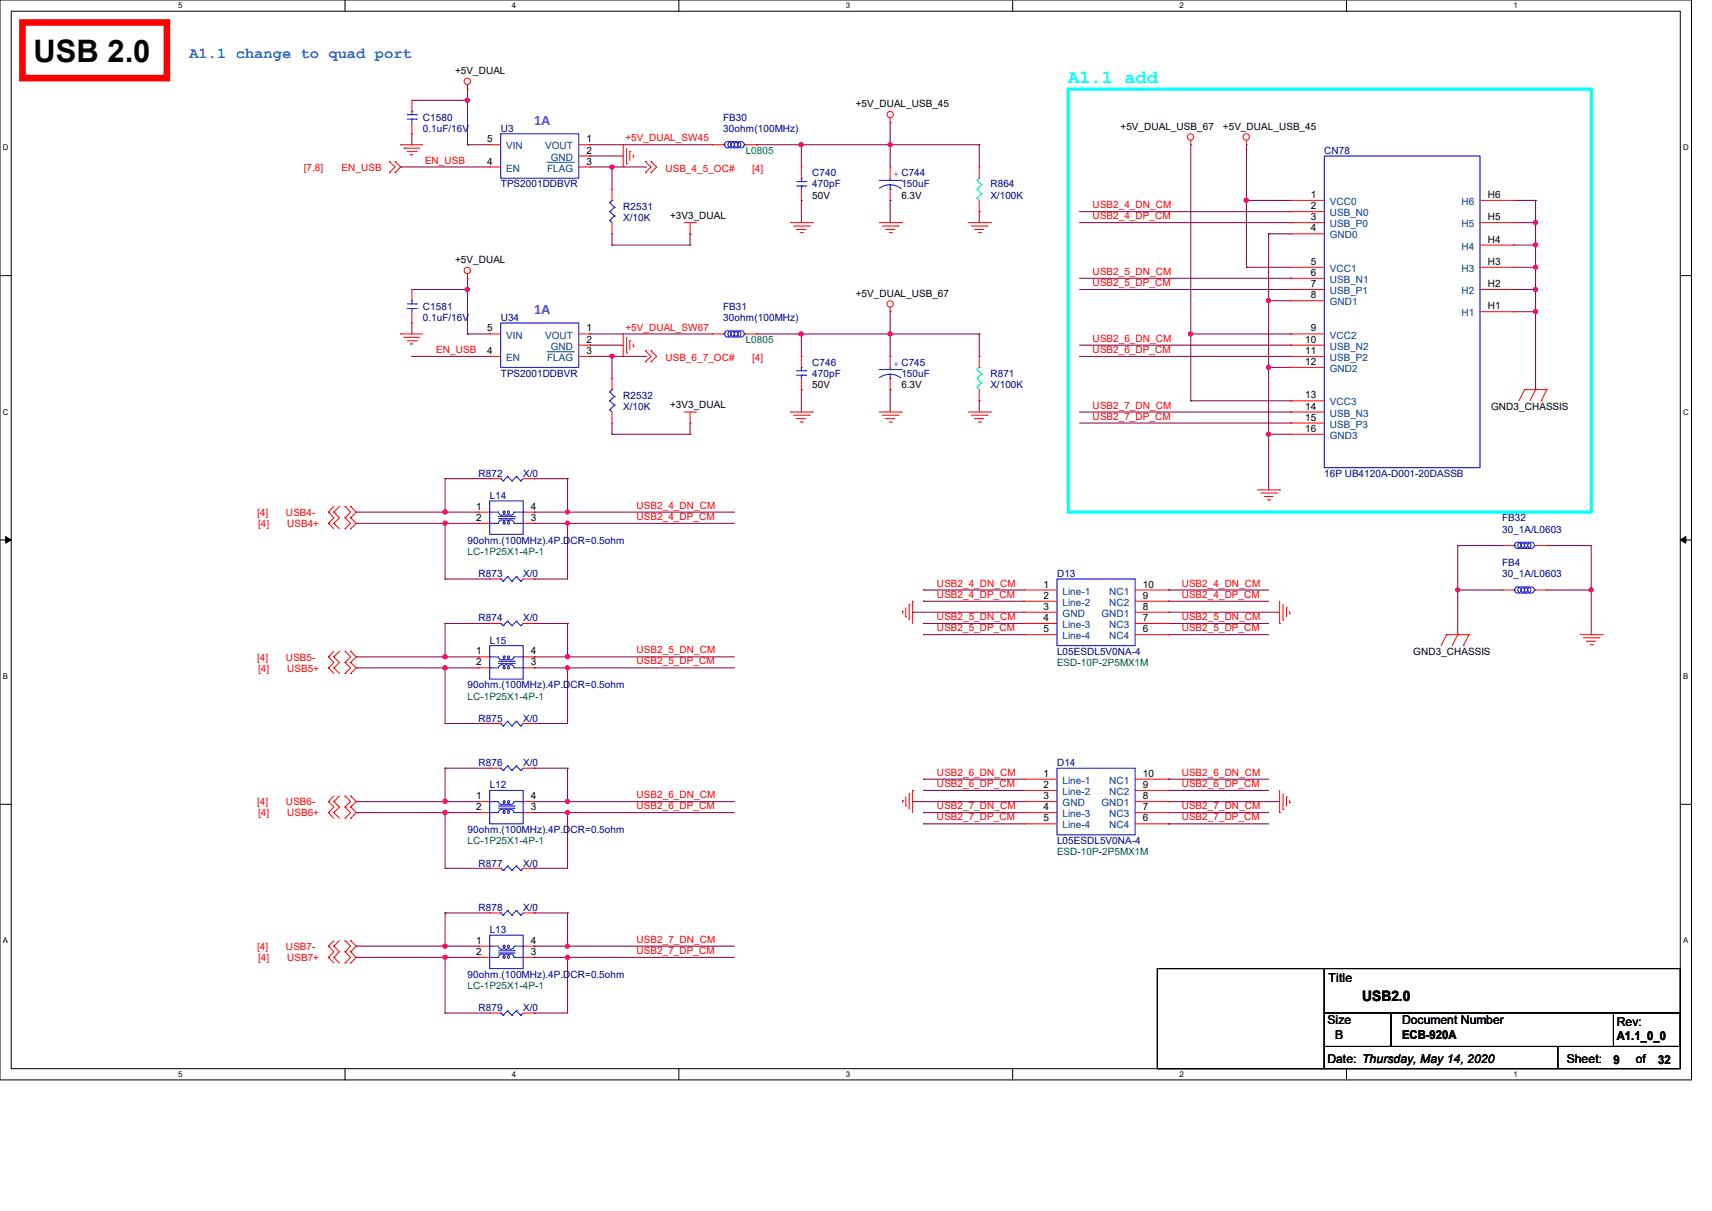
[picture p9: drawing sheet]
<svg xmlns="http://www.w3.org/2000/svg" width="297mm" height="210mm" viewBox="0 0 297 210" stroke-linecap="round" stroke-linejoin="round" font-family="sans-serif">
<path d="M0 0h293.5v187.3h-293.5zM1.9 1.9h289.6v183.4h-289.6z" fill="none" stroke="#000" stroke-width=".17"/>
<g fill="#fff">
<path d="M30.9 .2h.8v1.5h-.8z"/>
<path d="M30.9 185.5h.8v1.6h-.8z"/>
</g>
<path d="M59.9 0v1.9M59.9 185.3v2" fill="none" stroke="#000" stroke-width=".17"/>
<g fill="#fff">
<path d="M88.8 .2h.8v1.5h-.8z"/>
<path d="M88.8 185.5h.8v1.6h-.8z"/>
</g>
<path d="M117.8 0v1.9M117.8 185.3v2" fill="none" stroke="#000" stroke-width=".17"/>
<g fill="#fff">
<path d="M146.7 .2h.8v1.5h-.8z"/>
<path d="M146.7 185.5h.8v1.6h-.8z"/>
</g>
<path d="M175.7 0v1.9M175.7 185.3v2" fill="none" stroke="#000" stroke-width=".17"/>
<g fill="#fff">
<path d="M204.6 .2h.8v1.5h-.8z"/>
<path d="M204.6 185.5h.8v1.6h-.8z"/>
</g>
<path d="M233.6 0v1.9M233.6 185.3v2" fill="none" stroke="#000" stroke-width=".17"/>
<g fill="#fff">
<path d="M262.6 .2h.7v1.5h-.7z"/>
<path d="M262.6 185.5h.7v1.6h-.7z"/>
<path d="M.5 24.8h1v1.6h-1z"/>
<path d="M292 24.8h1v1.6h-1z"/>
<path d="M.5 70.7h1v1.5h-1z"/>
<path d="M292 70.7h1v1.5h-1z"/>
</g>
<path d="M0 47.8h1.9M291.5 47.8h2" fill="none" stroke="#000" stroke-width=".17"/>
<g fill="#fff">
<path d="M.5 116.5h.9v1.6h-.9z"/>
<path d="M292 116.5h.9v1.6h-.9z"/>
</g>
<path d="M0 93.6h1.9M291.5 93.6h2" fill="none" stroke="#000" stroke-width=".17"/>
<path d="M1 93l.9 .6-.9 .6zM291.5 93.6l1-.6v1.2z" fill="#000" stroke="#000" stroke-width=".17"/>
<g fill="#fff">
<path d="M.5 162.4h.9v1.5h-.9z"/>
<path d="M292 162.4h.9v1.5h-.9z"/>
</g>
<path d="M0 139.5h1.9M291.5 139.5h2M200.8 168h28.9v17.3h-28.9zM229.7 175.7h11.6v5.8h-11.6zM229.7 168h61.8v7.7h-61.8zM241.3 175.7h50.2v5.8h-50.2zM279.9 175.7h11.6v5.8h-11.6zM229.7 181.5h40.6v3.8h-40.6zM270.3 181.5h21.2v3.8h-21.2z" fill="none" stroke="#000" stroke-width=".17"/>
<path d="M3.9 3.9h25.1v9.6h-25.1z" fill="none" stroke="#f00" stroke-width="1.1"/>
<path d="M185.3 15.5h90.8v73.3h-90.8z" fill="none" stroke="#0ff" stroke-width=".55"/>
<g fill="none" stroke="#800040" stroke-width=".17">
<path d="M71.5 17.4h9.6M81.1 17.4h.1M81.1 15.5v9.6M69.5 29h.1M69.5 29h15.5M71.5 25.1h.1M71.5 23.2v1.9M81.1 25.1h.1M81.1 25.1h3.9M102.3 25.1h.1M102.3 27.1h.1M102.3 25.1h21.3"/>
<path d="M102.3 27.1h5.8M102.3 29h9.7M106.2 29h.1M106.2 29v3.9M112 29h.1M131.3 25.1h.1M131.3 25.1h38.6M139 25.1h.1M139 34.8h.1M139 25.1v3.9M139 34.8v3.8M154.4 25.1h.1"/>
<path d="M154.4 34.8h.1M154.4 21.3h.1M154.4 21.3v7.7M154.4 34.8v3.8M169.9 36.7h.1M169.9 25.1h.1M169.9 25.1v3.9M169.9 36.7v1.9M187.3 36.7h36.6M187.3 38.6h36.6M206.6 25.1v44.4M216.2 34.8h.1"/>
<path d="M216.2 25.1v21.3M216.2 34.8h7.7M223.9 36.7h.1M223.9 38.6h.1M262.6 38.6h3.8M262.6 34.8h3.8M266.4 34.8h.1M266.4 38.6h.1M266.4 34.8v32.8M71.5 57.9h.1M71.5 50.2h9.6M71.5 56v1.9"/>
<path d="M81.1 50.2h.1M81.1 57.9h.1M81.1 48.3v9.6M81.1 57.9h3.9M102.3 57.9h.1M102.3 59.9h.1M102.3 57.9h21.3M102.3 59.9h5.8M106.2 42.5h.1M106.2 42.5h13.5M106.2 40.6v1.9M119.7 42.5h.1"/>
<path d="M119.7 40.6h.1M119.7 40.6v1.9M131.3 57.9h.1M131.3 57.9h38.6M139 57.9h.1M139 57.9v3.9M154.4 57.9h.1M154.4 54.1h.1M154.4 54.1v7.7M169.9 57.9h.1M169.9 57.9v3.9M187.3 59.9h36.6"/>
<path d="M187.3 50.2h36.6M187.3 48.3h36.6M206.6 57.9h.1M206.6 57.9h17.3M216.2 46.4h.1M216.2 46.4h7.7M220.1 40.6h.1M220.1 52.2h.1M220.1 40.6h3.8M220.1 40.6v44.4M220.1 52.2h3.8M223.9 57.9h.1"/>
<path d="M223.9 48.3h.1M223.9 50.2h.1M223.9 59.9h.1M262.6 46.4h3.8M262.6 54.1h3.8M262.6 42.5h3.8M262.6 50.2h3.8M266.4 54.1h.1M266.4 42.5h.1M266.4 46.4h.1M266.4 50.2h.1M71.5 61.8h.1"/>
<path d="M71.5 61.8h13.5M102.3 61.8h9.7M106.2 61.8h.1M106.2 75.3h.1M106.2 75.3h13.5M106.2 61.8v3.9M106.2 73.4v1.9M112 61.8h.1M119.7 75.3h.1M119.7 73.4h.1M119.7 73.4v1.9M139 67.6h.1"/>
<path d="M139 67.6v3.9M154.4 67.6h.1M154.4 67.6v3.9M169.9 69.5h.1M169.9 69.5v2M187.3 61.8h36.6M187.3 71.5h36.6M187.3 73.4h36.6M206.6 69.5h.1M206.6 69.5h17.3M220.1 63.7h.1M220.1 75.3h.1"/>
<path d="M220.1 63.7h3.8M220.1 75.3h3.8M223.9 69.5h.1M223.9 61.8h.1M223.9 71.5h.1M223.9 73.4h.1M266.4 67.6h.1M61.8 90.8h.1M61.8 88.8h.1M61.8 90.8h21.2M61.8 88.8h21.2M77.2 83h.1"/>
<path d="M77.2 88.8h.1M77.2 90.8h.1M77.2 83h7.8M77.2 83v5.8M77.2 90.8v9.6M92.7 90.8h.1M92.7 88.8h.1M92.7 83h.1M92.7 90.8h34.7M92.7 88.8h34.7M92.7 83h5.8M98.5 83h.1"/>
<path d="M98.5 88.8h.1M98.5 90.8h.1M98.5 83v5.8M98.5 90.8v9.6h-5.8M220.1 85h.1M252.9 94.6h.1M252.9 94.6v15.5M252.9 94.6h7.7M268.4 94.6h.1M268.4 94.6h7.7v15.5M61.8 115.8h.1M61.8 113.9h.1"/>
<path d="M61.8 115.8h21.2M61.8 113.9h21.2M77.2 100.4h.1M77.2 108.1h.1M77.2 115.8h.1M77.2 113.9h.1M77.2 108.1h7.8M77.2 108.1v5.8M77.2 115.8v9.7M77.2 100.4h7.8M92.7 115.8h.1M92.7 113.9h.1"/>
<path d="M92.7 100.4h.1M92.7 108.1h.1M92.7 115.8h34.7M92.7 113.9h34.7M92.7 108.1h5.8M98.5 108.1h.1M98.5 115.8h.1M98.5 113.9h.1M98.5 108.1v5.8M98.5 115.8v9.7h-5.8M158.3 106.2h.1M158.3 106.2h19.3"/>
<path d="M160.2 102.3h.1M160.2 104.3h.1M160.2 110.1h.1M160.2 108.1h.1M160.2 102.3h17.4M160.2 104.3h17.4M160.2 110.1h17.4M160.2 108.1h17.4M202.7 106.2h.1M202.7 104.3h.1M202.7 102.3h.1M202.7 110.1h.1"/>
<path d="M202.7 108.1h.1M202.7 106.2h19.3M202.7 102.3h17.4M202.7 104.3h17.4M202.7 110.1h17.4M202.7 108.1h17.4M252.9 102.3h.1M252.9 110.1h.1M252.9 102.3h7.7M268.4 102.3h7.7M276.1 102.3h.1M276.1 110.1h.1"/>
<path d="M61.8 139h.1M61.8 139h21.2M77.2 125.5h.1M77.2 133.2h.1M77.2 139h.1M77.2 133.2v5.8M77.2 125.5h7.8M77.2 133.2h7.8M92.7 139h.1M92.7 125.5h.1M92.7 133.2h.1M92.7 139h34.7"/>
<path d="M92.7 133.2h5.8M98.5 133.2h.1M98.5 139h.1M98.5 133.2v5.8M158.3 139h.1M158.3 139h19.3M160.2 135.1h.1M160.2 137.1h.1M160.2 135.1h17.4M160.2 137.1h17.4M202.7 139h.1M202.7 137.1h.1"/>
<path d="M202.7 135.1h.1M202.7 139h19.3M202.7 135.1h17.4M202.7 137.1h17.4M61.8 140.9h.1M61.8 140.9h21.2M77.2 150.6h.1M77.2 140.9h.1M77.2 158.3h.1M77.2 140.9v9.7M77.2 158.3v5.8M77.2 150.6h7.8"/>
<path d="M77.2 158.3h7.8M92.7 140.9h.1M92.7 150.6h.1M92.7 158.3h.1M92.7 140.9h34.7M92.7 158.3h5.8M98.5 140.9h.1M98.5 158.3h.1M98.5 140.9v9.7h-5.8M98.5 158.3v5.8M160.2 142.9h.1M160.2 140.9h.1"/>
<path d="M160.2 140.9h17.4M160.2 142.9h17.4M202.7 142.9h.1M202.7 140.9h.1M202.7 140.9h17.4M202.7 142.9h17.4M61.8 166h.1M61.8 164.1h.1M61.8 166h21.2M61.8 164.1h21.2M77.2 175.7h.1M77.2 166h.1"/>
<path d="M77.2 164.1h.1M77.2 166v9.7M77.2 175.7h7.8M92.7 166h.1M92.7 164.1h.1M92.7 175.7h.1M92.7 166h34.7M92.7 164.1h34.7M98.5 166h.1M98.5 164.1h.1M98.5 166v9.7h-5.8"/>
</g>
<g fill="#f0f" stroke="#f0f" stroke-width=".17">
<circle cx="154.4" cy="25.1" r=".37"/>
<circle cx="139" cy="25.1" r=".37"/>
<circle cx="81.1" cy="50.2" r=".37"/>
<circle cx="154.4" cy="57.9" r=".37"/>
<circle cx="139" cy="57.9" r=".37"/>
<circle cx="77.2" cy="139" r=".37"/>
<circle cx="77.2" cy="88.8" r=".37"/>
<circle cx="77.2" cy="115.8" r=".37"/>
<circle cx="77.2" cy="113.9" r=".37"/>
<circle cx="252.9" cy="102.3" r=".36"/>
<circle cx="276" cy="102.3" r=".36"/>
<circle cx="206.6" cy="57.9" r=".37"/>
<circle cx="216.2" cy="34.7" r=".37"/>
<circle cx="220.1" cy="52.1" r=".36"/>
<circle cx="220.1" cy="63.7" r=".36"/>
<circle cx="220.1" cy="75.3" r=".36"/>
<circle cx="266.4" cy="38.6" r=".36"/>
<circle cx="266.4" cy="42.5" r=".36"/>
<circle cx="266.4" cy="46.3" r=".36"/>
<circle cx="266.4" cy="50.2" r=".36"/>
<circle cx="266.4" cy="54" r=".36"/>
<circle cx="98.4" cy="88.8" r=".36"/>
<circle cx="77.2" cy="90.7" r=".37"/>
<circle cx="98.4" cy="90.7" r=".36"/>
<circle cx="98.4" cy="115.8" r=".36"/>
<circle cx="98.4" cy="113.9" r=".36"/>
<circle cx="77.2" cy="140.9" r=".37"/>
<circle cx="98.4" cy="140.9" r=".36"/>
<circle cx="98.4" cy="139" r=".36"/>
<circle cx="77.2" cy="166" r=".37"/>
<circle cx="77.2" cy="164.1" r=".37"/>
<circle cx="98.4" cy="164.1" r=".36"/>
<circle cx="98.4" cy="166" r=".36"/>
<circle cx="81.1" cy="17.4" r=".37"/>
<circle cx="106.2" cy="29" r=".37"/>
<circle cx="106.2" cy="61.8" r=".37"/>
</g>
<g fill="none" stroke="#f00" stroke-width=".17">
<path d="M71.5 17.4h.1M71.5 17.4v1.9M81.1 15.5h.1M81.1 14.7v.8M67.6 29.9h.1M67.6 28h.1M67.6 28l.9 1-.9 .9M68.5 28h.1M68.5 29.9h.1M68.5 28l1 1-1 .9M69.5 25.1h.1M69.5 25.1h3.9"/>
<path d="M70.1 25.7h.1M70.1 25.7h2.7M70.7 26.3h1.5M71.2 26.8h.1M71.2 26.8h.4M71.5 23.2h.1M71.5 21.3v1.9M72.2 26.3h.1M85 29h.1M85 25.1h.1M85 25.1h1.9M85 29h1.9"/>
<path d="M100.4 25.1h1.9M100.4 27.1h1.9M100.4 29h1.9M102.3 25.1h.1M102.3 27.1h.1M102.3 29h.1M106.2 32.9h.1M106.2 32.9v1.9M106.2 38.6v2M108.1 29h.1M108.1 25.1v3.9M108.7 28.4h.1"/>
<path d="M108.7 25.7v2.7M109.3 26.3h.1M109.3 26.3v1.5M109.9 27.2h.1M109.9 26.8v.4M112 28h.1M112 29.9h.1M112 28l.9 1-.9 .9M112.9 28h.1M112.9 29.9h.1M112.9 28l1 1-1 .9M118.7 38.6h1.9"/>
<path d="M119.7 38.6v2M120.6 38.6h.1M123.6 25.1h.1M123.6 25.1h1.9M129.4 25.1h1.9M131.3 25.1h.1M137.1 38.6h3.8M137.7 39.2h2.7M138.2 39.8h.1M138.2 39.8h1.6M139 34.8h.1M139 29h.1"/>
<path d="M139 29v1.9M139 32.9v1.9M140.4 39.2h.1M140.9 38.6h.1M152.5 38.6h3.9M153.1 39.2h2.7M153.7 39.8h.1M153.7 39.8h1.5M154.4 21.3h.1M154.4 29h.1M154.4 34.8h.1M154.4 20.5v.8"/>
<path d="M154.4 29v1.9M154.4 32.9v1.9M155.8 39.2h.1M156.4 38.6h.1M168 38.6h3.8M168.5 39.2h2.7M169.1 39.8h.1M169.1 39.8h1.5M169.9 36.7h.1M169.9 29h.1M169.9 29v1.9M169.9 34.8v1.9"/>
<path d="M171.2 39.2h.1M171.8 38.6h.1M206.6 25.1h.1M206.6 24.3v.8M216.2 25.1h.1M216.2 24.3v.8M223.9 38.6h.1M223.9 36.7h.1M223.9 34.8h.1M223.9 38.6h5.8M223.9 36.7h5.8M223.9 34.8h5.8"/>
<path d="M256.8 38.6h5.8M256.8 34.8h5.8M262.6 38.6h.1M262.6 34.8h.1M69.5 57.9h.1M69.5 57.9h3.9M70.1 58.5h.1M70.1 58.5h2.7M70.7 59.1h1.5M71.2 59.6h.1M71.2 59.6h.4M71.5 56h.1"/>
<path d="M71.5 50.2h.1M71.5 50.2v2M71.5 54.1v1.9M72.2 59.1h.1M81.1 48.3h.1M81.1 47.5v.8M85 57.9h.1M85 57.9h1.9M100.4 57.9h1.9M100.4 59.9h1.9M102.3 57.9h.1M102.3 59.9h.1"/>
<path d="M106.2 40.6h.1M108.1 57.9v3.9M108.7 58.5v2.7M109.3 59.1h.1M109.3 59.1v1.5M109.9 59.6v.5M119.7 40.6h.1M123.6 57.9h.1M123.6 57.9h1.9M129.4 57.9h1.9M131.3 57.9h.1M138.8 40.3h.4"/>
<path d="M139.2 40.3h.1M154.3 40.3h.3M154.4 54.1h.1M154.4 53.3v.8M154.6 40.3h.1M169.7 40.3h.4M170.1 40.3h.1M223.9 40.6h.1M223.9 52.2h.1M223.9 50.2h.1M223.9 48.3h.1M223.9 46.4h.1"/>
<path d="M223.9 57.9h.1M223.9 59.9h.1M223.9 57.9h5.8M223.9 59.9h5.8M223.9 40.6h5.8M223.9 52.2h5.8M223.9 50.2h5.8M223.9 48.3h5.8M223.9 46.4h5.8M256.8 50.2h5.8M256.8 46.4h5.8M256.8 54.1h5.8"/>
<path d="M256.8 42.5h5.8M262.6 54.1h.1M262.6 50.2h.1M262.6 46.4h.1M262.6 42.5h.1M85 61.8h.1M85 61.8h1.9M100.4 61.8h1.9M102.3 61.8h.1M106.2 73.4h.1M106.2 65.7h.1M106.2 65.7v1.9"/>
<path d="M106.2 71.5v1.9M108.1 61.8h.1M108.7 61.2h.1M109.9 60.1h.1M112 60.8h.1M112 62.7h.1M112 60.8l.9 1-.9 .9M112.9 60.8h.1M112.9 62.7h.1M112.9 60.8l1 1-1 .9M118.7 71.5h1.9M119.7 73.4h.1"/>
<path d="M119.7 71.5v1.9M120.6 71.5h.1M137.1 71.5h3.8M137.7 72h2.7M138.2 72.6h.1M138.2 72.6h1.6M138.8 73.2h.4M139 67.6h.1M139 61.8h.1M139 61.8v1.9M139 65.7v1.9M139.2 73.2h.1"/>
<path d="M140.4 72h.1M140.9 71.5h.1M152.5 71.5h3.9M153.1 72h2.7M153.7 72.6h.1M153.7 72.6h1.5M154.3 73.2h.3M154.4 61.8h.1M154.4 67.6h.1M154.4 61.8v1.9M154.4 65.7v1.9M154.6 73.2h.1"/>
<path d="M155.8 72h.1M156.4 71.5h.1M168 71.5h3.8M168.5 72h2.7M169.1 72.6h.1M169.1 72.6h1.5M169.7 73.2h.4M169.9 69.5h.1M169.9 61.8h.1M169.9 61.8v1.9M169.9 67.6v1.9M170.1 73.2h.1"/>
<path d="M171.2 72h.1M171.8 71.5h.1M223.9 61.8h.1M223.9 63.7h.1M223.9 69.5h.1M223.9 71.5h.1M223.9 73.4h.1M223.9 75.3h.1M223.9 71.5h5.8M223.9 61.8h5.8M223.9 63.7h5.8M223.9 69.5h5.8"/>
<path d="M223.9 73.4h5.8M223.9 75.3h5.8M264.5 67.6h.1M264.5 67.6l-1 1.9M264.5 67.6h3.9M266.4 67.6h.1M266.4 67.6l-1 1.9M267.4 69.5h.1M268.4 67.6h.1M268.4 67.6l-1 1.9M57 88.8h.1M57 90.8h.1"/>
<path d="M57 88.8l.9 1-.9 1M57 90.8l.9 .9M57.9 88.8h.1M57.9 90.8h.1M57.9 88.8l1 1-1 1M57.9 87.8l-.9 1M57.9 90.8l1 .9M58.9 87.8l-1 1M59.9 89.8h.1M59.9 87.8h.1M59.9 91.7h.1M59.9 87.8l.9 1-.9 1"/>
<path d="M59.9 89.8l.9 1-.9 .9M60.8 87.8h.1M60.8 89.8h.1M60.8 91.7h.1M60.8 87.8l1 1-1 1M60.8 89.8l1 1-1 .9M83 90.8h.1M83 88.8h.1M83 90.8h2M83 88.8h2M85 83h.1M85 83h1.9"/>
<path d="M90.8 90.8h1.9M90.8 88.8h1.9M90.8 83h1.9M92.7 88.8h.1M92.7 90.8h.1M92.7 83h.1M218.1 85h3.9M218.7 85.5h2.7M219.3 86.1h.1M219.3 86.1h1.6M219.9 86.7h.4M220.3 86.7h.1"/>
<path d="M221.4 85.5h.1M222 85h.1M260.6 94.6h.1M260.6 94.6h2M266.4 94.6h2M268.4 94.6h.1M57 113.9h.1M57 115.8h.1M57 113.9l.9 1-.9 .9M57 115.8l.9 1M57.9 113.9h.1M57.9 115.8h.1"/>
<path d="M57.9 113.9l1 1-1 .9M57.9 112.9l-.9 1M57.9 115.8l1 1M58.9 112.9l-1 1M59.9 114.9h.1M59.9 112.9h.1M59.9 116.8h.1M59.9 112.9l.9 1-.9 1M59.9 114.9l.9 .9-.9 1M60.8 112.9h.1M60.8 114.9h.1M60.8 116.8h.1"/>
<path d="M60.8 112.9l1 1-1 1M60.8 114.9l1 .9-1 1M83 115.8h.1M83 113.9h.1M83 115.8h2M83 113.9h2M85 100.4h.1M85 108.1h.1M85 100.4h1.9M85 108.1h1.9M90.8 115.8h1.9M90.8 113.9h1.9"/>
<path d="M90.8 100.4h1.9M90.8 108.1h1.9M92.7 113.9h.1M92.7 115.8h.1M92.7 100.4h.1M92.7 108.1h.1M156.6 106h.1M156.6 106v.4M157.1 107h.1M157.1 105.4v1.6M157.7 104.8h.1M157.7 104.8v2.7"/>
<path d="M158.3 104.3h.1M158.3 104.3v3.8M177.6 102.3h.1M177.6 104.3h.1M177.6 106.2h.1M177.6 108.1h.1M177.6 110.1h.1M177.6 110.1h5.8M177.6 102.3h5.8M177.6 104.3h5.8M177.6 106.2h5.8M177.6 108.1h5.8"/>
<path d="M196.9 110.1h5.8M196.9 102.3h5.8M196.9 104.3h5.8M196.9 106.2h5.8M196.9 108.1h5.8M202.7 104.3h.1M202.7 108.1h.1M202.7 110.1h.1M202.7 102.3h.1M202.7 106.2h.1M222 108.1h.1M222 104.3v3.8"/>
<path d="M222.6 107.5h.1M222.6 104.8v2.7M223.2 105.4h.1M223.2 105.4v1.6M223.7 106.4h.1M223.7 106v.4M251 110.1h.1M251 110.1l-1 1.9M251 110.1h3.8M252.9 110.1h.1M252.9 110.1l-1 1.9M253.9 112h.1"/>
<path d="M254.8 110.1h.1M254.8 110.1l-.9 1.9M260.6 102.3h.1M260.6 102.3h2M266.4 102.3h2M268.4 102.3h.1M274.2 110.1h3.8M274.7 110.6h2.7M275.3 111.2h.1M275.3 111.2h1.5M275.9 111.8h.4M276.3 111.8h.1"/>
<path d="M277.4 110.6h.1M278 110.1h.1M57 139h.1M57 139l.9 1-.9 .9M57.9 139h.1M57.9 139l1 1-1 .9M57.9 138l-.9 1M58.9 138l-1 1M59.9 140h.1M59.9 138h.1M59.9 138l.9 1-.9 1M59.9 140l.9 .9-.9 1"/>
<path d="M60.8 138h.1M60.8 140h.1M60.8 138l1 1-1 1M60.8 140l1 .9-1 1M83 139h.1M83 139h2M85 125.5h.1M85 133.2h.1M85 125.5h1.9M85 133.2h1.9M90.8 125.5h1.9M90.8 139h1.9"/>
<path d="M90.8 133.2h1.9M92.7 125.5h.1M92.7 139h.1M92.7 133.2h.1M156.6 138.8h.1M156.6 138.8v.4M157.1 139.8h.1M157.1 138.2v1.6M157.7 137.7h.1M157.7 137.7v2.7M158.3 137.1h.1M158.3 137.1v3.8"/>
<path d="M177.6 135.1h.1M177.6 137.1h.1M177.6 139h.1M177.6 139h5.8M177.6 135.1h5.8M177.6 137.1h5.8M196.9 139h5.8M196.9 135.1h5.8M196.9 137.1h5.8M202.7 137.1h.1M202.7 135.1h.1M202.7 139h.1"/>
<path d="M222 137.1v3.8M222.6 137.7v2.7M223.2 138.2h.1M223.2 138.2v1.6M223.7 139.2h.1M223.7 138.8v.4M57 140.9h.1M57 140.9l.9 1M57.9 140.9h.1M57.9 140.9l1 1M59.9 141.9h.1M60.8 141.9h.1"/>
<path d="M83 140.9h.1M83 140.9h2M85 150.6h.1M85 158.3h.1M85 150.6h1.9M85 158.3h1.9M90.8 150.6h1.9M90.8 158.3h1.9M90.8 140.9h1.9M92.7 150.6h.1M92.7 158.3h.1M92.7 140.9h.1"/>
<path d="M177.6 140.9h.1M177.6 142.9h.1M177.6 140.9h5.8M177.6 142.9h5.8M196.9 140.9h5.8M196.9 142.9h5.8M202.7 140.9h.1M202.7 142.9h.1M222 140.9h.1M222.6 140.4h.1M57 164.1h.1M57 166h.1"/>
<path d="M57 164.1l.9 1-.9 .9M57 166l.9 1M57.9 164.1h.1M57.9 166h.1M57.9 164.1l1 1-1 .9M57.9 163.2l-.9 .9M57.9 166l1 1M58.9 163.2l-1 .9M59.9 165.1h.1M59.9 163.2h.1M59.9 167h.1M59.9 163.2l.9 .9-.9 1"/>
<path d="M59.9 165.1l.9 .9-.9 1M60.8 163.2h.1M60.8 165.1h.1M60.8 167h.1M60.8 163.2l1 .9-1 1M60.8 165.1l1 .9-1 1M83 166h.1M83 164.1h.1M83 166h2M83 164.1h2M85 175.7h.1M85 175.7h1.9"/>
<path d="M90.8 175.7h1.9M90.8 166h1.9M90.8 164.1h1.9M92.7 175.7h.1M92.7 164.1h.1M92.7 166h.1"/>
<circle cx="81.1" cy="14.1" r=".55"/>
<circle cx="154.4" cy="19.9" r=".55"/>
<circle cx="206.5" cy="23.7" r=".55"/>
<circle cx="216.2" cy="23.7" r=".55"/>
<circle cx="81.1" cy="46.9" r=".55"/>
<circle cx="154.4" cy="52.7" r=".55"/>
</g>
<g fill="none" stroke="#00f" stroke-width=".17">
<path d="M70.7 19.9h1.5M71.5 19.3h.1M71.5 19.3v.6M72.2 19.9h.1M70.7 20.7h1.5M71.5 20.7h.1M71.5 20.7v.6M72.2 20.7h.1M86.9 23.2h13.5v7.7h-13.5zM105.8 35.1h.1M105.8 38.2h.1M105.8 36.7h.1"/>
<path d="M105.8 35.1l.8 .8M105.8 38.2l.4 .4M105.8 36.7l.8 .8M106.2 34.8h.1M106.2 34.8l-.4 .3M106.6 37.5h.1M106.6 35.9h.1M106.6 37.5l-.8 .7M106.6 35.9l-.8 .8M125.5 25.1h.2M125.7 25.1h.1M129.2 25.1h.1"/>
<path d="M129.2 25.1h.2M138.2 31.5h1.6M138.2 32.3h1.6M139 30.9h.1M139 32.3h.1M139 30.9v.6M139 32.3v.6M139.8 31.5h.1M139.8 32.3h.1M152.5 31.3h3.9M154.4 32.9h.1M154.4 31.3h.1"/>
<path d="M154.4 32l-.8 .1-1 .6M154.4 32l1.2 .3 .7 .4M154.4 30.9v.4M154.4 32v.9M156.4 31.3h.1M229.7 27.1h27.1v54h-27.1zM70.7 52.7h1.5M70.7 53.5h1.5M71.5 52.2h.1M71.5 53.5h.1M71.5 52.2v.5M71.5 53.5v.6"/>
<path d="M72.2 52.7h.1M72.2 53.5h.1M86.9 56h13.5v7.7h-13.5zM125.5 57.9h.2M125.7 57.9h.1M129.2 57.9h.1M129.2 57.9h.2M105.8 68h.1M105.8 71h.1M105.8 69.5h.1M105.8 68l.8 .7M105.8 71l.4 .5"/>
<path d="M105.8 69.5l.8 .8M106.2 67.6h.1M106.2 67.6l-.4 .4M106.6 70.3h.1M106.6 68.7h.1M106.6 70.3l-.8 .7M106.6 68.7l-.8 .8M138.2 64.3h1.6M138.2 65.1h1.6M139 63.7h.1M139 65.1h.1M139 63.7v.6"/>
<path d="M139 65.1v.6M139.8 64.3h.1M139.8 65.1h.1M152.5 64.1h3.9M154.4 65.7h.1M154.4 64.1h.1M154.4 64.9l-.8 .1-1 .5M154.4 64.9l.8 .1 1.1 .5M154.4 63.7v.4M154.4 64.9v.8M156.4 64.1h.1M85 86.9h5.8v5.8h-5.8z"/>
<path d="M85 88.8h.1M85 90.8h.1M86.5 90h2.7M86.5 89.6h2.7M86.9 83h.1M86.9 83l.4 .4M87.3 83.4h.1M87.6 90.8l-.2 .1a.53 .53 0 0 1 .4-.7 .53 .53 0 0 1 .6 .6M87.6 90.8a.57 .57 0 0 0-.5-.6 .57 .57 0 0 0-.6 .6h-1.5M88.1 100h.1M88.1 82.6h.1M88.1 100l-.8 .8"/>
<path d="M88.1 100l.7 .8M88.1 82.6l-.8 .8M88.1 82.6l.7 .8M88.4 90.8l-.3 .1a.53 .53 0 0 1 .5-.7 .53 .53 0 0 1 .6 .6M88.8 83.4h.1M89.2 88.8a.54 .54 0 0 1-.7 .6 .54 .54 0 0 1-.4-.7h.2a.53 .53 0 0 1-.5 .7 .53 .53 0 0 1-.5-.7h.3a.56 .56 0 0 1-.5 .7 .56 .56 0 0 1-.6-.6h-1.5M89.2 90h.1M89.2 89.6h.1M89.2 88.8h1.6M89.2 90.8h1.6M89.6 100h.1M89.6 82.6h.1"/>
<path d="M89.6 100l.7 .8M89.6 100l-.8 .8M89.6 82.6l.7 .8M89.6 82.6l-.8 .8M90.3 83.4h.1M90.8 90.8h.1M90.8 88.8h.1M90.8 83l-.5 .4M262.6 94.6h.2M262.8 94.6h.1M266.2 94.6h.1M266.2 94.6h.2"/>
<path d="M85 112h5.8v5.8h-5.8zM85 115.8h1.5a.55 .55 0 0 1 .6-.5 .55 .55 0 0 1 .5 .6h-.3a.52 .52 0 0 1 .5-.6 .52 .52 0 0 1 .5 .6h-.2a.54 .54 0 0 1 .5-.6 .54 .54 0 0 1 .6 .5M85 113.9h.1M85 115.8h.1M86.5 115.1h2.7M86.5 114.7h2.7M86.9 100.4h.1M86.9 108.1h.1M86.9 100.4l.4 .4M86.9 108.1l.4 .4M87.3 100.8h.1M87.3 108.5h.1"/>
<path d="M87.6 113.9l-.1-.2-.2 .2M87.6 113.9a.57 .57 0 0 1-.5 .5 .57 .57 0 0 1-.6-.5h-1.5M88.1 107.7h.1M88.1 107.7l-.8 .8M88.1 107.7l.7 .8M88.4 113.9a.55 .55 0 0 1-.6 .5 .55 .55 0 0 1-.5-.5M88.4 113.9l-.2-.2-.1 .2M88.8 100.8h.1M88.8 108.5h.1M89.2 113.9a.55 .55 0 0 1-.6 .5 .55 .55 0 0 1-.5-.5M89.2 115.1h.1M89.2 114.7h.1"/>
<path d="M89.2 113.9h1.6M89.2 115.8h1.6M89.6 107.7h.1M89.6 107.7l.7 .8M89.6 107.7l-.8 .8M90.3 100.8h.1M90.3 108.5h.1M90.8 115.8h.1M90.8 113.9h.1M90.8 100.4l-.5 .4M90.8 108.1l-.5 .4M183.4 100.4h13.5v11.6h-13.5z"/>
<path d="M262.6 102.3h.2M262.8 102.3h.1M266.2 102.3h.1M266.2 102.3h.2M85 137.1h5.8v5.8h-5.8zM85 139h.1M86.5 139.8h2.7M86.9 125.5h.1M86.9 133.2h.1M86.9 125.5l.4 .4M86.9 133.2l.4 .4M87.3 125.9h.1"/>
<path d="M87.3 133.6h.1M87.3 139l.1-.1h.2a.55 .55 0 0 1-.5 .7 .55 .55 0 0 1-.6-.6h-1.5M88.1 125.1h.1M88.1 132.8h.1M88.1 125.1l-.8 .8M88.1 125.1l.7 .8M88.1 132.8l-.8 .8M88.1 132.8l.7 .8M88.1 139v-.1h.2a.54 .54 0 0 1-.4 .7 .54 .54 0 0 1-.6-.6M88.8 125.9h.1M88.8 133.6h.1M89.2 139a.55 .55 0 0 1-.6 .5 .55 .55 0 0 1-.5-.5"/>
<path d="M89.2 139.8h.1M89.2 139h1.6M89.6 125.1h.1M89.6 132.8h.1M89.6 125.1l.7 .8M89.6 125.1l-.8 .8M89.6 132.8l.7 .8M89.6 132.8l-.8 .8M90.3 125.9h.1M90.3 133.6h.1M90.8 139h.1M90.8 125.5l-.5 .4"/>
<path d="M90.8 133.2l-.5 .4M183.4 133.2h13.5v11.6h-13.5zM85 140.9h1.5a.55 .55 0 0 1 .6-.5 .55 .55 0 0 1 .5 .6h-.3a.52 .52 0 0 1 .5-.6 .52 .52 0 0 1 .5 .6h-.2a.54 .54 0 0 1 .5-.6 .54 .54 0 0 1 .6 .5M85 140.9h.1M86.5 140.2h2.7M86.9 150.6h.1M86.9 158.3h.1M86.9 150.6l.4 .4M86.9 158.3l.4 .4M87.3 151h.1M87.3 158.7h.1M88.1 150.2h.1"/>
<path d="M88.1 157.9h.1M88.1 150.2l-.8 .8M88.1 150.2l.7 .8M88.1 157.9l-.8 .8M88.1 157.9l.7 .8M88.8 151h.1M88.8 158.7h.1M89.2 140.2h.1M89.2 140.9h1.6M89.6 150.2h.1M89.6 157.9h.1M89.6 150.2l.7 .8"/>
<path d="M89.6 150.2l-.8 .8M89.6 157.9l.7 .8M89.6 157.9l-.8 .8M90.3 151h.1M90.3 158.7h.1M90.8 140.9h.1M90.8 150.6l-.5 .4M90.8 158.3l-.5 .4M85 162.2h5.8v5.8h-5.8zM85 164.1h.1M85 166h.1M85 164.1h1.5a.55 .55 0 0 0 .6 .5 .55 .55 0 0 0 .5-.6h-.3a.52 .52 0 0 0 .5 .6 .52 .52 0 0 0 .5-.6h-.2a.54 .54 0 0 0 .5 .6 .54 .54 0 0 0 .6-.5"/>
<path d="M86.5 165.3h2.7M86.5 164.9h2.7M86.9 175.7h.1M86.9 175.7l.4 .4M87.3 176.1h.1M88.1 175.3h.1M88.1 175.3l-.8 .8M88.1 175.3l.7 .8M88.8 176.1h.1M89.2 166a.54 .54 0 0 0-.6-.6 .54 .54 0 0 0-.5 .8h.2a.53 .53 0 0 0-.5-.8 .53 .53 0 0 0-.5 .8h.3a.56 .56 0 0 0-.5-.8 .56 .56 0 0 0-.6 .6h-1.5M89.2 165.3h.1M89.2 164.9h.1"/>
<path d="M89.2 164.1h1.6M89.2 166h1.6M89.6 175.3h.1M89.6 175.3l.7 .8M89.6 175.3l-.8 .8M90.3 176.1h.1M90.8 166h.1M90.8 164.1h.1M90.8 175.7l-.5 .4"/>
<circle cx="126.2" cy="25.1" r=".55"/>
<circle cx="126.8" cy="25.1" r=".55"/>
<circle cx="127.4" cy="25.1" r=".56"/>
<circle cx="128" cy="25.1" r=".55"/>
<circle cx="128.6" cy="25.1" r=".55"/>
<circle cx="126.2" cy="57.9" r=".55"/>
<circle cx="126.8" cy="57.9" r=".55"/>
<circle cx="127.4" cy="57.9" r=".56"/>
<circle cx="128" cy="57.9" r=".55"/>
<circle cx="128.6" cy="57.9" r=".55"/>
<circle cx="263.3" cy="94.6" r=".55"/>
<circle cx="263.9" cy="94.6" r=".56"/>
<circle cx="264.5" cy="94.6" r=".55"/>
<circle cx="265" cy="94.6" r=".55"/>
<circle cx="265.6" cy="94.6" r=".56"/>
<circle cx="263.3" cy="102.3" r=".55"/>
<circle cx="263.9" cy="102.3" r=".56"/>
<circle cx="264.5" cy="102.3" r=".55"/>
<circle cx="265" cy="102.3" r=".55"/>
<circle cx="265.6" cy="102.3" r=".56"/>
</g>
<g fill="none" stroke="#00ff80" stroke-width=".17">
<path d="M169.5 31.3h.1M169.5 34.4h.1M169.5 32.9h.1M169.5 31.3l.8 .7M169.5 34.4l.4 .4M169.5 32.9l.8 .7M169.9 30.9h.1M169.9 30.9l-.4 .4M170.3 33.6h.1M170.3 32h.1M170.3 33.6l-.8 .8M170.3 32l-.8 .9"/>
<path d="M169.5 64.1h.1M169.5 67.2h.1M169.5 65.7h.1M169.5 64.1l.8 .8M169.5 67.2l.4 .4M169.5 65.7l.8 .7M169.9 63.7h.1M169.9 63.7l-.4 .4M170.3 66.4h.1M170.3 64.9h.1M170.3 66.4l-.8 .8M170.3 64.9l-.8 .8"/>
</g>
<path d="M94.9 28.2h4.5M99.4 28.2h.1M94.9 61h4.5M99.4 61h.1" fill="none" stroke="#004080" stroke-width=".17"/>
<text font-size="5.4" x="5.8" y="10.8">USB 2.0</text>
<text font-size="3.3" fill="#0ff" x="185.3" y="14.3">A1.1 add</text>
<text font-size="2.7" fill="#0080ff" x="32.9" y="10">A1.1 change to quad port</text>
<g font-size="2.5" fill="#8000ff">
<text x="92.7" y="21.7">1A</text>
<text x="92.7" y="54.5">1A</text>
</g>
<text font-size="2.5" x="236.3" y="173.6">USB2.0</text>
<g font-size="2.1">
<text x="230.5" y="170.3">Title</text>
<text x="230.3" y="177.6">Size</text>
<text x="243.2" y="177.6">Document Number</text>
<text x="280.5" y="178">Rev:</text>
<text x="230.3" y="184.4">Date: Thursday, May 14, 2020</text>
<text x="231.6" y="180.1">B</text>
<text x="243.2" y="180.2">ECB-920A</text>
<text x="271.8" y="184.4">Sheet:</text>
<text x="279.9" y="184.4">9</text>
<text x="280.5" y="180.4">A1.1_0_0</text>
<text x="283.8" y="184.4">of</text>
<text x="287.7" y="184.4">32</text>
</g>
<g font-size="1.7">
<text x="78.9" y="12.8">+5V_DUAL</text>
<text x="148.5" y="18.6">+5V_DUAL_USB_45</text>
<text x="194.4" y="22.5">+5V_DUAL_USB_67</text>
<text x="212.2" y="22.5">+5V_DUAL_USB_45</text>
<text x="84.5" y="28.5">4</text>
<text x="84.5" y="24.7">5</text>
<text x="101.8" y="24.7">1</text>
<text x="101.8" y="26.6">2</text>
<text x="101.8" y="28.5">3</text>
<text x="140.9" y="34.5">50V</text>
<text x="156.4" y="34.5">6.3V</text>
<text x="227.4" y="34.3">1</text>
<text x="258.1" y="34.3">H6</text>
<text x="116.2" y="37.9">+3V3_DUAL</text>
<text x="227.4" y="40.1">4</text>
<text x="227.4" y="38.2">3</text>
<text x="227.4" y="36.3">2</text>
<text x="258.1" y="38.2">H5</text>
<text x="78.9" y="45.6">+5V_DUAL</text>
<text x="227.4" y="47.8">6</text>
<text x="227.4" y="45.9">5</text>
<text x="258.1" y="45.9">H3</text>
<text x="258.1" y="42.1">H4</text>
<text x="148.5" y="51.4">+5V_DUAL_USB_67</text>
<text x="227.4" y="51.7">8</text>
<text x="227.4" y="49.8">7</text>
<text x="258.1" y="53.6">H1</text>
<text x="258.1" y="49.8">H2</text>
<text x="84.5" y="57.5">5</text>
<text x="101.8" y="57.5">1</text>
<text x="101.8" y="59.4">2</text>
<text x="226.4" y="59.4">10</text>
<text x="227.4" y="57.5">9</text>
<text x="84.5" y="61.4">4</text>
<text x="101.8" y="61.4">3</text>
<text x="226.4" y="61.4">11</text>
<text x="226.4" y="63.3">12</text>
<text x="116.2" y="70.7">+3V3_DUAL</text>
<text x="140.9" y="67.3">50V</text>
<text x="156.4" y="67.3">6.3V</text>
<text x="226.4" y="69.1">13</text>
<text x="226.4" y="71">14</text>
<text x="258.7" y="71.1">GND3_CHASSIS</text>
<text x="226.4" y="72.9">15</text>
<text x="226.4" y="74.9">16</text>
<text x="82.6" y="88.4">1</text>
<text x="92.1" y="88.4">4</text>
<text x="82.6" y="90.3">2</text>
<text x="92.1" y="90.3">3</text>
<text x="181.1" y="101.9">1</text>
<text x="198.3" y="101.9">10</text>
<text x="181.1" y="103.8">2</text>
<text x="181.1" y="105.7">3</text>
<text x="181.1" y="107.7">4</text>
<text x="198.3" y="103.8">9</text>
<text x="198.3" y="107.7">7</text>
<text x="198.3" y="105.7">8</text>
<text x="82.6" y="113.5">1</text>
<text x="92.1" y="113.5">4</text>
<text x="181.1" y="109.6">5</text>
<text x="198.3" y="109.6">6</text>
<text x="245.2" y="113.6">GND3_CHASSIS</text>
<text x="82.6" y="115.4">2</text>
<text x="92.1" y="115.4">3</text>
<text x="181.1" y="134.7">1</text>
<text x="181.1" y="136.6">2</text>
<text x="198.3" y="136.6">9</text>
<text x="198.3" y="134.7">10</text>
<text x="82.6" y="140.5">2</text>
<text x="82.6" y="138.6">1</text>
<text x="92.1" y="138.6">4</text>
<text x="92.1" y="140.5">3</text>
<text x="181.1" y="138.6">3</text>
<text x="181.1" y="140.5">4</text>
<text x="181.1" y="142.4">5</text>
<text x="198.3" y="140.5">7</text>
<text x="198.3" y="142.4">6</text>
<text x="198.3" y="138.6">8</text>
<text x="82.6" y="165.6">2</text>
<text x="82.6" y="163.7">1</text>
<text x="92.1" y="163.7">4</text>
<text x="92.1" y="165.6">3</text>
</g>
<g font-size="1.7" fill="#000080">
<text x="73.4" y="20.9">C1580</text>
<text x="73.4" y="22.9">0.1uF/16V</text>
<text x="86.9" y="22.9">U3</text>
<text x="125.5" y="20.9">FB30</text>
<text x="125.5" y="22.9">30ohm(100MHz)</text>
<text x="229.7" y="26.7">CN78</text>
<text x="86.9" y="32.5">TPS2001DDBVR</text>
<text x="140.9" y="30.6">C740</text>
<text x="140.9" y="32.5">470pF</text>
<text x="156.4" y="32.5">150uF</text>
<text x="171.8" y="32.5">R864</text>
<text x="171.8" y="34.5">X/100K</text>
<text x="108.1" y="36.4">R2531</text>
<text x="108.1" y="38.3">X/10K</text>
<text x="73.4" y="53.8">C1581</text>
<text x="125.5" y="53.8">FB31</text>
<text x="73.4" y="55.7">0.1uF/16V</text>
<text x="86.9" y="55.7">U34</text>
<text x="125.5" y="55.7">30ohm(100MHz)</text>
<text x="86.9" y="65.3">TPS2001DDBVR</text>
<text x="140.9" y="63.4">C746</text>
<text x="140.9" y="65.3">470pF</text>
<text x="156.4" y="65.3">150uF</text>
<text x="171.8" y="65.3">R871</text>
<text x="108.1" y="69.2">R2532</text>
<text x="108.1" y="71.1">X/10K</text>
<text x="171.8" y="67.3">X/100K</text>
<text x="83" y="82.7">R872</text>
<text x="90.8" y="82.7">X/0</text>
<text x="229.7" y="82.7">16P UB4120A-D001-20DASSB</text>
<text x="85" y="86.6">L14</text>
<text x="81.1" y="94.3">90ohm.(100MHz).4P.DCR=0.5ohm</text>
<text x="260.6" y="90.4">FB32</text>
<text x="260.6" y="92.4">30_1A/L0603</text>
<text x="83" y="100.1">R873</text>
<text x="90.8" y="100.1">X/0</text>
<text x="183.4" y="100.1">D13</text>
<text x="260.6" y="98.1">FB4</text>
<text x="260.6" y="100.1">30_1A/L0603</text>
<text x="83" y="107.8">R874</text>
<text x="90.8" y="107.8">X/0</text>
<text x="85" y="111.7">L15</text>
<text x="183.4" y="113.6">L05ESDL5V0NA-4</text>
<text x="81.1" y="119.4">90ohm.(100MHz).4P.DCR=0.5ohm</text>
<text x="83" y="125.2">R875</text>
<text x="90.8" y="125.2">X/0</text>
<text x="83" y="132.9">R876</text>
<text x="85" y="136.7">L12</text>
<text x="90.8" y="132.9">X/0</text>
<text x="183.4" y="132.9">D14</text>
<text x="81.1" y="144.5">90ohm.(100MHz).4P.DCR=0.5ohm</text>
<text x="183.4" y="146.4">L05ESDL5V0NA-4</text>
<text x="83" y="150.3">R877</text>
<text x="90.8" y="150.3">X/0</text>
<text x="83" y="158">R878</text>
<text x="85" y="161.8">L13</text>
<text x="90.8" y="158">X/0</text>
<text x="81.1" y="169.6">90ohm.(100MHz).4P.DCR=0.5ohm</text>
<text x="83" y="175.3">R879</text>
<text x="90.8" y="175.3">X/0</text>
</g>
<g font-size="1.7" fill="#f00">
<text x="52.7" y="29.6">[7,8]</text>
<text x="59.3" y="29.6">EN_USB</text>
<text x="73.7" y="28.4">EN_USB</text>
<text x="108.5" y="24.5">+5V_DUAL_SW45</text>
<text x="115.4" y="29.8">USB_4_5_OC#</text>
<text x="130.5" y="29.8">[4]</text>
<text x="189.6" y="36.1">USB2_4_DN_CM</text>
<text x="189.6" y="38">USB2_4_DP_CM</text>
<text x="189.6" y="47.7">USB2_5_DN_CM</text>
<text x="189.6" y="49.6">USB2_5_DP_CM</text>
<text x="108.5" y="57.3">+5V_DUAL_SW67</text>
<text x="189.6" y="59.3">USB2_6_DN_CM</text>
<text x="75.7" y="61.2">EN_USB</text>
<text x="115.4" y="62.6">USB_6_7_OC#</text>
<text x="130.5" y="62.6">[4]</text>
<text x="189.6" y="61.2">USB2_6_DP_CM</text>
<text x="189.6" y="70.9">USB2_7_DN_CM</text>
<text x="189.6" y="72.8">USB2_7_DP_CM</text>
<text x="44.6" y="89.4">[4]</text>
<text x="49.6" y="89.4">USB4-</text>
<text x="110.4" y="88.2">USB2_4_DN_CM</text>
<text x="44.8" y="91.4">[4]</text>
<text x="49.8" y="91.4">USB4+</text>
<text x="110.4" y="90.2">USB2_4_DP_CM</text>
<text x="162.6" y="101.7">USB2_4_DN_CM</text>
<text x="205" y="101.7">USB2_4_DN_CM</text>
<text x="162.6" y="103.7">USB2_4_DP_CM</text>
<text x="162.6" y="107.5">USB2_5_DN_CM</text>
<text x="205" y="103.7">USB2_4_DP_CM</text>
<text x="205" y="107.5">USB2_5_DN_CM</text>
<text x="110.4" y="113.3">USB2_5_DN_CM</text>
<text x="162.6" y="109.5">USB2_5_DP_CM</text>
<text x="205" y="109.5">USB2_5_DP_CM</text>
<text x="44.6" y="114.6">[4]</text>
<text x="44.8" y="116.5">[4]</text>
<text x="49.6" y="114.6">USB5-</text>
<text x="49.8" y="116.5">USB5+</text>
<text x="110.4" y="115.2">USB2_5_DP_CM</text>
<text x="162.6" y="134.5">USB2_6_DN_CM</text>
<text x="162.6" y="136.5">USB2_6_DP_CM</text>
<text x="205" y="136.5">USB2_6_DP_CM</text>
<text x="205" y="134.5">USB2_6_DN_CM</text>
<text x="44.6" y="139.7">[4]</text>
<text x="44.8" y="141.6">[4]</text>
<text x="49.6" y="139.7">USB6-</text>
<text x="49.8" y="141.6">USB6+</text>
<text x="110.4" y="140.3">USB2_6_DP_CM</text>
<text x="110.4" y="138.4">USB2_6_DN_CM</text>
<text x="162.6" y="142.3">USB2_7_DP_CM</text>
<text x="162.6" y="140.3">USB2_7_DN_CM</text>
<text x="205" y="142.3">USB2_7_DP_CM</text>
<text x="205" y="140.3">USB2_7_DN_CM</text>
<text x="44.6" y="164.8">[4]</text>
<text x="44.8" y="166.7">[4]</text>
<text x="49.6" y="164.8">USB7-</text>
<text x="49.8" y="166.7">USB7+</text>
<text x="110.4" y="163.5">USB2_7_DN_CM</text>
<text x="110.4" y="165.4">USB2_7_DP_CM</text>
</g>
<g font-size="1.7" fill="#004080">
<text x="87.8" y="29.8">EN</text>
<text x="87.8" y="25.9">VIN</text>
<text x="94.6" y="25.9">VOUT</text>
<text x="94.9" y="29.8">FLAG</text>
<text x="95.5" y="27.9">GND</text>
<text x="230.7" y="35.6">VCC0</text>
<text x="253.5" y="35.6">H6</text>
<text x="230.7" y="41.4">GND0</text>
<text x="230.7" y="39.4">USB_P0</text>
<text x="230.7" y="37.5">USB_N0</text>
<text x="253.5" y="39.4">H5</text>
<text x="230.7" y="47.2">VCC1</text>
<text x="253.5" y="47.2">H3</text>
<text x="253.5" y="43.3">H4</text>
<text x="230.7" y="53">GND1</text>
<text x="230.7" y="51">USB_P1</text>
<text x="230.7" y="49.1">USB_N1</text>
<text x="253.5" y="51">H2</text>
<text x="87.8" y="58.7">VIN</text>
<text x="94.6" y="58.7">VOUT</text>
<text x="230.7" y="58.7">VCC2</text>
<text x="253.5" y="54.9">H1</text>
<text x="87.8" y="62.6">EN</text>
<text x="94.9" y="62.6">FLAG</text>
<text x="95.5" y="60.7">GND</text>
<text x="230.7" y="60.7">USB_N2</text>
<text x="230.7" y="62.6">USB_P2</text>
<text x="230.7" y="64.5">GND2</text>
<text x="230.7" y="70.3">VCC3</text>
<text x="230.7" y="72.3">USB_N3</text>
<text x="230.7" y="74.2">USB_P3</text>
<text x="230.7" y="76.1">GND3</text>
<text x="184.4" y="103.1">Line-1</text>
<text x="184.4" y="105.1">Line-2</text>
<text x="184.4" y="107">GND</text>
<text x="191.1" y="107">GND1</text>
<text x="192.4" y="105.1">NC2</text>
<text x="192.4" y="103.1">NC1</text>
<text x="184.4" y="108.9">Line-3</text>
<text x="184.4" y="110.9">Line-4</text>
<text x="192.4" y="108.9">NC3</text>
<text x="192.4" y="110.9">NC4</text>
<text x="184.4" y="135.9">Line-1</text>
<text x="184.4" y="137.9">Line-2</text>
<text x="192.4" y="137.9">NC2</text>
<text x="192.4" y="135.9">NC1</text>
<text x="184.4" y="139.8">GND</text>
<text x="184.4" y="141.7">Line-3</text>
<text x="184.4" y="143.7">Line-4</text>
<text x="191.1" y="139.8">GND1</text>
<text x="192.4" y="141.7">NC3</text>
<text x="192.4" y="143.7">NC4</text>
</g>
<g font-size="1.7" fill="#008000">
<text x="129.4" y="26.7">L0805</text>
<text x="129.4" y="59.5">L0805</text>
<text x="81.1" y="96.2">LC-1P25X1-4P-1</text>
<text x="183.4" y="115.5">ESD-10P-2P5MX1M</text>
<text x="81.1" y="121.3">LC-1P25X1-4P-1</text>
<text x="81.1" y="146.4">LC-1P25X1-4P-1</text>
<text x="183.4" y="148.3">ESD-10P-2P5MX1M</text>
<text x="81.1" y="171.5">LC-1P25X1-4P-1</text>
</g>
<g font-size="1.7" fill="#00f">
<text x="155" y="30.8">+ C744</text>
<text x="155" y="63.6">+ C745</text>
</g>
<g font-size="1.4">
<text x="30.9" y="1.4">5</text>
<text x="88.8" y="1.4">4</text>
<text x="146.7" y="1.4">3</text>
<text x="204.6" y="1.4">2</text>
<text x="262.6" y="1.4">1</text>
<text x=".5" y="26.1">D</text>
<text x="292" y="26.1">D</text>
<text x=".5" y="71.9">C</text>
<text x="292" y="71.9">C</text>
<text x=".5" y="117.8">B</text>
<text x="292" y="117.8">B</text>
<text x=".5" y="163.6">A</text>
<text x="292" y="163.6">A</text>
<text x="30.9" y="186.8">5</text>
<text x="88.8" y="186.8">4</text>
<text x="146.7" y="186.8">3</text>
<text x="204.6" y="186.8">2</text>
<text x="262.6" y="186.8">1</text>
</g>
</svg>
